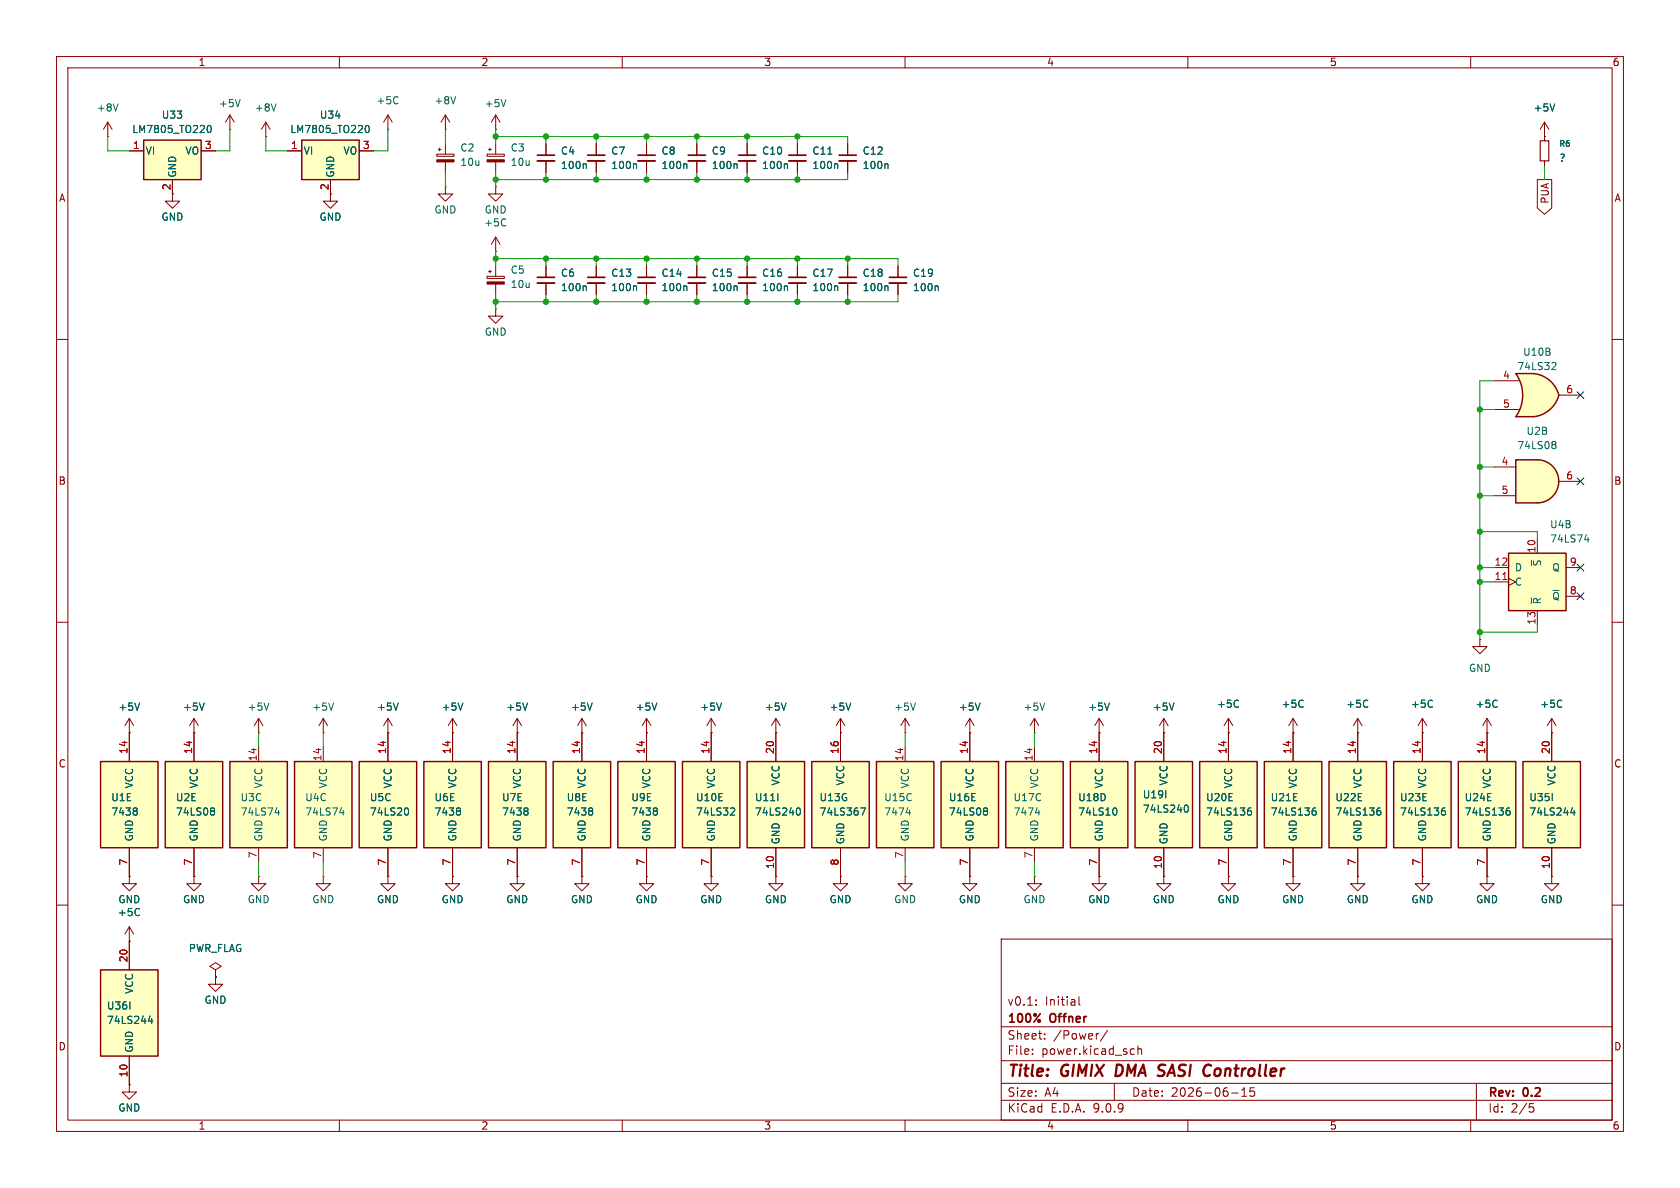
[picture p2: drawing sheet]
<svg xmlns="http://www.w3.org/2000/svg" width="297mm" height="210mm" viewBox="0 0 297 210" stroke-linecap="round" stroke-linejoin="round" font-family="sans-serif">
<g fill="none" stroke="#840000" stroke-width=".18">
<path d="M10 10h277v190h-277zM12 12h273v186h-273zM60 10v2M110 10v2M160 10v2M210 10v2M260 10v2M10 60h2M285 60h2M10 110h2M285 110h2M22.9 129.5h.1"/>
<path d="M22.9 127l-.8 1.3M22.9 127l.7 1.3M22.9 127v2.5M10 160h2M177 166h108v32h-108zM183.2 177.6v.1M183.2 176.8v.1M190.7 176.2v1.3l.3 .2M285 160h2M60 198v2M110 198v2M160 198v2"/>
<path d="M177 194.5h108M177 191.5h108M177 187.5h108M177 181.5h108M182.5 186.3v.1M182.5 185.5v.1M184.7 183.6v.1M184.7 182.8v.1M194.2 182.7l-.2 .1M195.8 182.1l-1.3 2M197 191.5v3M200.1 185.4l.4 .1"/>
<path d="M200.5 186.3l-.4 .1M201.2 185.5l.2-.1 .3 .1 .1 .9M201.2 184.9v1.5M210 198v2M217.7 193.2h1.2M219.5 193.8h.9M219.5 192.7l.5-.4v1.5M221.7 192.3h-.7v.7l.2-.1h.5l.1 .3-.1 .5-.2 .1-.5-.1M260 198v2M261 191.5v6.5M270.4 195.1h.7M270.5 195.7h.4l.3 .3-.2 .5-.5 .1"/>
</g>
<path d="M197.5 188.2l-.3 2h.5M205.1 189.2l.6 .2M205.3 188.2h.4M205.7 190l-.3 .2h-.5" fill="none" stroke="#840000" stroke-width=".4"/>
<path d="M24.7 124.3l-.4 1.2" fill="none" stroke="#006464" stroke-width=".18"/>
<path d="M109.2 134.6h10.2v15.3h-10.2z" fill="#ffffc2"/>
<path d="M109.2 134.6h10.2v15.3h-10.2z" fill="none" stroke="#840000" stroke-width=".25"/>
<path d="M114.3 129.5v5.1M102.9 154.9v1.3h1.2l-1.2 1.3-1.3-1.3h1.3M102.9 154.9h.1M114.3 154.9v1.3h1.3l-1.3 1.3-1.3-1.3h1.3M114.3 154.9h.1M114.3 149.9v5M125.7 154.9v1.3h1.3l-1.3 1.3-1.2-1.3h1.2M125.7 154.9h.1M137.2 154.9v1.3h1.2l-1.2 1.3-1.3-1.3h1.3M137.2 154.9h.1" fill="none" stroke="#840000" stroke-width=".18"/>
<path d="M116 142.8l.2 .3-.2 .3 .2 .2v.2l-.2 .3" fill="none" stroke="#006464" stroke-width=".18"/>
<path d="M132.1 134.6h10.1v15.3h-10.1z" fill="#ffffc2"/>
<path d="M132.1 134.6h10.1v15.3h-10.1z" fill="none" stroke="#840000" stroke-width=".25"/>
<path d="M137.2 129.5v5.1M22.9 154.9v1.3h1.2l-1.2 1.3-1.3-1.3h1.3M22.9 154.9h.1M34.3 154.9v1.3h1.3l-1.3 1.3-1.3-1.3h1.3M34.3 154.9h.1M45.7 154.9v1.3h1.3l-1.3 1.3-1.3-1.3h1.3M45.7 154.9h.1M137.2 149.9v5M22.9 166.4h.1M22.9 163.8l-.8 1.3M22.9 163.8l.7 1.3M22.9 163.8v2.6" fill="none" stroke="#840000" stroke-width=".18"/>
<path d="M141 142.9l.1-.1a.68 .68 0 0 1 .4 .7 .68 .68 0 0 1-.4 .6l-.1-.1M24.4 160.6l.2 .1M24.6 161.7l-.2 .2" fill="none" stroke="#006464" stroke-width=".18"/>
<path d="M120.6 134.6h10.2v15.3h-10.2z" fill="#ffffc2"/>
<path d="M120.6 134.6h10.2v15.3h-10.2z" fill="none" stroke="#840000" stroke-width=".25"/>
<path d="M34.3 129.5h.1M34.3 127l-.8 1.3M34.3 127l.8 1.3M34.3 127v2.5M125.7 129.5v5.1M125.7 149.9v5" fill="none" stroke="#840000" stroke-width=".18"/>
<path d="M36.1 124.3l-.4 1.2M129.3 142.8l.5 .1 .1 .3-.8 .9h.8" fill="none" stroke="#006464" stroke-width=".18"/>
<path d="M17.8 134.6h10.1v15.3h-10.1z" fill="#ffffc2"/>
<path d="M17.8 134.6h10.1v15.3h-10.1z" fill="none" stroke="#840000" stroke-width=".25"/>
<path d="M22.9 129.5v5.1M22.9 149.9v5" fill="none" stroke="#840000" stroke-width=".18"/>
<path d="M24 142.8l.3 .3-.3 .3 .3 .2v.2l-.3 .3" fill="none" stroke="#006464" stroke-width=".18"/>
<path d="M29.2 134.6h10.2v15.3h-10.2z" fill="#ffffc2"/>
<path d="M29.2 134.6h10.2v15.3h-10.2z" fill="none" stroke="#840000" stroke-width=".25"/>
<path d="M34.3 129.5v5.1M34.3 149.9v5M91.4 154.9v1.3h1.3l-1.3 1.3-1.2-1.3h1.2M91.4 154.9h.1" fill="none" stroke="#840000" stroke-width=".18"/>
<path d="M37.4 142.8h.3l.2 .3-.2 .3M37.4 143.4h.3M37.7 143.4l.2 .2v.2l-.1 .2-.4 .1" fill="none" stroke="#006464" stroke-width=".18"/>
<path d="M63.5 134.6h10.2v15.3h-10.2z" fill="#ffffc2"/>
<path d="M63.5 134.6h10.2v15.3h-10.2z" fill="none" stroke="#840000" stroke-width=".25"/>
<path d="M68.6 129.5v5.1M68.6 154.9v1.3h1.2l-1.2 1.3-1.3-1.3h1.3M68.6 154.9h.1M68.6 149.9v5" fill="none" stroke="#840000" stroke-width=".18"/>
<path d="M71.9 142.8a.79 .79 0 0 1 0 1.3" fill="none" stroke="#006464" stroke-width=".18"/>
<path d="M86.4 134.6h10.1v15.3h-10.1z" fill="#ffffc2"/>
<path d="M86.4 134.6h10.1v15.3h-10.1z" fill="none" stroke="#840000" stroke-width=".25"/>
<path d="M91.4 129.5v5.1M80 154.9v1.3h1.3l-1.3 1.3-1.3-1.3h1.3M80 154.9h.1M91.4 149.9v5" fill="none" stroke="#840000" stroke-width=".18"/>
<path d="M93.1 142.8l.3 .3-.3 .3 .3 .2v.2l-.3 .3" fill="none" stroke="#006464" stroke-width=".18"/>
<path d="M74.9 134.6h10.2v15.3h-10.2z" fill="#ffffc2"/>
<path d="M74.9 134.6h10.2v15.3h-10.2z" fill="none" stroke="#840000" stroke-width=".25"/>
<path d="M80 129.5v5.1M80 149.9v5" fill="none" stroke="#840000" stroke-width=".18"/>
<path d="M81.2 142.8l.2 .3-.2 .3 .2 .2v.2l-.2 .3" fill="none" stroke="#006464" stroke-width=".18"/>
<path d="M40.6 134.6h10.2v15.3h-10.2z" fill="#ffffc2"/>
<path d="M40.6 134.6h10.2v15.3h-10.2z" fill="none" stroke="#840000" stroke-width=".25"/>
<path d="M19 24.1h.1M19 21.6l-.7 1.3M19 21.6l.8 1.3M19 21.6v2.5M45.7 132.1v2.5M45.7 149.9v2.5" fill="none" stroke="#840000" stroke-width=".18"/>
<path d="M20.9 18.4l-.5 1.2M48.6 143.7h.8M49.2 143.2v.9" fill="none" stroke="#006464" stroke-width=".18"/>
<path d="M266.7 97.8h10.2v10.2h-10.2z" fill="#ffffc2"/>
<path d="M266.7 97.8h10.2v10.2h-10.2z" fill="none" stroke="#840000" stroke-width=".25"/>
<path d="M271.8 95.3v2.5M264.2 100.3h2.5M264.2 102.9h2.5M266.7 102.2l1.3 .7-1.3 .6M271.8 108v2.5M276.9 100.3h2.5M276.9 105.4h2.5" fill="none" stroke="#840000" stroke-width=".18"/>
<path d="M265.7 102.5h.7" fill="none" stroke="#a90000" stroke-width=".18"/>
<path d="M280.1 95.4h.8M280.7 95v.8M270.7 105.7v1" fill="none" stroke="#006464" stroke-width=".18"/>
<path d="M268 66h3.1M268 73.7h3.1" fill="none" stroke="#ffffc2" stroke-width=".18"/>
<g fill="#ffffc2" stroke="#ffffc2" stroke-width=".18">
<path d="M270.6 68.5l5 1.4a5.2 5.2 0 0 1-4.4 3.8z"/>
<path d="M271.2 66a5.1 5.1 0 0 1 4.4 3.9l-5 1.2z"/>
</g>
<path d="M268 66h3.1v7.7h-3.1a6.7 6.7 0 0 0 0-7.7z" fill="#ffffc2"/>
<path d="M271.1 66h-3.1a6.6 6.6 0 0 1 0 7.7h3.1M271.2 66a5.1 5.1 0 0 1 4.4 3.9M275.6 69.9a5.2 5.2 0 0 1-4.4 3.8" fill="none" stroke="#840000" stroke-width=".25"/>
<g fill="none" stroke="#840000" stroke-width=".18">
<path d="M30.5 34.3v1.3h1.2l-1.2 1.2-1.3-1.2h1.3M40.6 22.9h.1M40.6 20.3l-.7 1.3M40.6 20.3l.8 1.3M40.6 20.3v2.6M47 24.1h.1M47 21.6l-.8 1.3M47 21.6l.8 1.3M47 21.6v2.5M77.2 27.3h3.1v.3h-3.1zM77.5 26.4h.5M77.7 26.2v.5"/>
<path d="M78.7 25.4v1.9M78.7 28.6v1.9M87.6 22.9h.1M87.6 33v1.3h1.3l-1.3 1.3-1.2-1.3h1.2M87.6 33h.1M87.6 20.3l-.7 1.3M87.6 20.3l.8 1.3M87.6 20.3v2.6M273 24.1h.1M273 21.6v3.3M273 28.4v.8M273 21.6l-.7 1.3"/>
<path d="M273 21.6l.8 1.3M87.6 44.5h.1M87.6 41.9v2.6M87.6 41.9l-.7 1.3M87.6 41.9l.8 1.3M264.2 67.3h4.3M264.2 72.4h4.3M275.6 69.9h3.8M45.7 129.5h.1M45.7 127l-.7 1.3M45.7 127l.8 1.3M45.7 127v2.5"/>
</g>
<path d="M42.5 17.6l-.5 1.3M48.8 18.4l-.4 1.2M89.4 17.6l-.4 1.3M274.9 18.4l-.5 1.2M89.2 38.7l.2 .1M89.4 39.8l-.2 .1M274.5 64.1h.5l.1 .3-.8 .9h.8M47.5 124.3l-.4 1.2" fill="none" stroke="#006464" stroke-width=".18"/>
<path d="M272.3 24.9h1.5v3.5h-1.5z" fill="none" stroke="#840000" stroke-width=".2"/>
<path d="M77.2 28.2h3.1v.4h-3.1z" fill="#840000" stroke="#840000" stroke-width=".18"/>
<path d="M25.4 24.8h10.2v7h-10.2z" fill="#ffffc2"/>
<path d="M25.4 24.8h10.2v7h-10.2z" fill="none" stroke="#840000" stroke-width=".25"/>
<g fill="none" stroke="#840000" stroke-width=".18">
<path d="M22.9 26.7h2.5M30.5 31.8v2.5M35.6 26.7h2.5M58.4 34.3v1.3h1.3l-1.3 1.2-1.3-1.2h1.3M78.7 22.9h.1M78.7 33v1.3h1.3l-1.3 1.3-1.2-1.3h1.2M78.7 33h.1M78.7 20.3l-.7 1.3M78.7 20.3l.8 1.3M78.7 20.3v2.6M86.1 27.3h3.1v.3h-3.1zM86.4 26.4h.5"/>
<path d="M86.6 26.2v.5M87.6 25.4v1.9M87.6 28.6v1.9M96.5 25.4v2M96.5 28.4v2.1"/>
</g>
<path d="M80.6 17.1l-.5 1.3M36.8 22.2h.1a.68 .68 0 0 1 .5 .6 .68 .68 0 0 1-.5 .6 .84 .84 0 0 1-.1-1.2zM103.5 28.9l.1 .2v.7" fill="none" stroke="#006464" stroke-width=".18"/>
<path d="M86.1 28.2h3.1v.4h-3.1z" fill="#840000" stroke="#840000" stroke-width=".18"/>
<path d="M95 27.4h3" fill="none" stroke="#840000" stroke-width=".3"/>
<path d="M95 28.4h3" fill="none" stroke="#840000" stroke-width=".33"/>
<path d="M53.3 24.8h10.2v7h-10.2z" fill="#ffffc2"/>
<path d="M53.3 24.8h10.2v7h-10.2z" fill="none" stroke="#840000" stroke-width=".25"/>
<path d="M50.8 26.7h2.5M58.4 31.8v2.5M63.5 26.7h2.5M68.6 22.9h.1M68.6 20.3l-.8 1.3M68.6 20.3l.7 1.3M68.6 20.3v2.6" fill="none" stroke="#840000" stroke-width=".18"/>
<path d="M70.1 17.1l.3 .1M70.4 18.2l-.3 .2M64.7 22.2h.2a.68 .68 0 0 1 .4 .6 .68 .68 0 0 1-.4 .6 .84 .84 0 0 1-.2-1.2z" fill="none" stroke="#006464" stroke-width=".18"/>
<path d="M97.8 134.6h10.1v15.3h-10.1z" fill="#ffffc2"/>
<path d="M97.8 134.6h10.1v15.3h-10.1z" fill="none" stroke="#840000" stroke-width=".25"/>
<path d="M102.9 129.5v5.1M102.9 149.9v5" fill="none" stroke="#840000" stroke-width=".18"/>
<path d="M104.5 142.8l.3 .3-.3 .3 .3 .2v.2l-.3 .3" fill="none" stroke="#006464" stroke-width=".18"/>
<path d="M257.8 134.6h10.2v15.3h-10.2z" fill="#ffffc2"/>
<path d="M257.8 134.6h10.2v15.3h-10.2z" fill="none" stroke="#840000" stroke-width=".25"/>
<path d="M262.9 129.5v5.1M262.9 149.9v5" fill="none" stroke="#840000" stroke-width=".18"/>
<path d="M266.4 143.4l.3-.1 .3 .2-.1 .5h-.5M266.9 142.8l-.5 .1" fill="none" stroke="#006464" stroke-width=".18"/>
<path d="M212.1 134.6h10.1v15.3h-10.1z" fill="#ffffc2"/>
<path d="M212.1 134.6h10.1v15.3h-10.1z" fill="none" stroke="#840000" stroke-width=".25"/>
<path d="M217.2 129.5v5.1M205.7 154.9v1.3h1.3l-1.3 1.3-1.2-1.3h1.2M205.7 154.9h.1M217.2 154.9v1.3h1.2l-1.2 1.3-1.3-1.3h1.3M217.2 154.9h.1M217.2 149.9v5" fill="none" stroke="#840000" stroke-width=".18"/>
<path d="M220.7 143.4l.3-.1 .3 .2-.2 .5h-.4M221.1 142.8l-.4 .1" fill="none" stroke="#006464" stroke-width=".18"/>
<path d="M189.2 134.6h10.2v15.3h-10.2z" fill="#ffffc2"/>
<path d="M189.2 134.6h10.2v15.3h-10.2z" fill="none" stroke="#840000" stroke-width=".25"/>
<path d="M194.3 129.5v5.1M194.3 149.9v5" fill="none" stroke="#840000" stroke-width=".18"/>
<path d="M197.1 142.8a.79 .79 0 0 1 0 1.3" fill="none" stroke="#006464" stroke-width=".18"/>
<path d="M200.7 134.6h10.1v15.3h-10.1z" fill="#ffffc2"/>
<path d="M200.7 134.6h10.1v15.3h-10.1z" fill="none" stroke="#840000" stroke-width=".25"/>
<path d="M205.7 129.5v5.1M228.6 129.5h.1M228.6 127l-.8 1.3M228.6 127l.8 1.3M228.6 127v2.5M240 129.5h.1M240 127l-.7 1.3M240 127l.8 1.3M240 127v2.5M194.3 154.9v1.3h1.3l-1.3 1.3-1.3-1.3h1.3M194.3 154.9h.1M205.7 149.9v5" fill="none" stroke="#840000" stroke-width=".18"/>
<path d="M230.1 123.8l.3 .1M230.4 124.9l-.3 .1M241.6 123.8l.2 .1M241.8 124.9l-.2 .1M209.5 142.4l.2-.1a.68 .68 0 0 1 .4 .6 .68 .68 0 0 1-.4 .7l-.2-.1" fill="none" stroke="#006464" stroke-width=".18"/>
<path d="M246.4 134.6h10.1v15.3h-10.1z" fill="#ffffc2"/>
<path d="M246.4 134.6h10.1v15.3h-10.1z" fill="none" stroke="#840000" stroke-width=".25"/>
<path d="M194.3 129.5h.1M194.3 127l-.8 1.3M194.3 127l.8 1.3M194.3 127v2.5M251.5 129.5h.1M251.5 127v7.6M251.5 127l-.8 1.3M251.5 127l.7 1.3M251.5 149.9v5" fill="none" stroke="#840000" stroke-width=".18"/>
<path d="M196.1 124.3l-.4 1.2M253 123.8l.2 .1M253.2 124.9l-.2 .1M254.9 143.4l.4-.1 .3 .2-.2 .5h-.5M255.4 142.8l-.4 .1" fill="none" stroke="#006464" stroke-width=".18"/>
<path d="M269.2 134.6h10.2v15.3h-10.2z" fill="#ffffc2"/>
<path d="M269.2 134.6h10.2v15.3h-10.2z" fill="none" stroke="#840000" stroke-width=".25"/>
<g fill="none" stroke="#840000" stroke-width=".18">
<path d="M262.9 129.5h.1M262.9 127l-.8 1.3M262.9 127l.8 1.3M262.9 127v2.5M274.3 129.5h.1M274.3 127v7.6M274.3 127l-.7 1.3M274.3 127l.8 1.3M228.6 154.9v1.3h1.3l-1.3 1.3-1.3-1.3h1.3M228.6 154.9h.1M240 154.9v1.3h1.3l-1.3 1.3-1.2-1.3h1.2M240 154.9h.1"/>
<path d="M251.5 154.9v1.3h1.2l-1.2 1.3-1.3-1.3h1.3M251.5 154.9h.1M262.9 154.9v1.3h1.3l-1.3 1.3-1.3-1.3h1.3M262.9 154.9h.1M274.3 154.9v1.3h1.3l-1.3 1.3-1.3-1.3h1.3M274.3 154.9h.1M274.3 149.9v5"/>
</g>
<path d="M264.4 123.8l.3 .1M264.7 124.9l-.3 .1M275.9 123.8l.2 .1M276.1 124.9l-.2 .1M278 142.8l-.3 .9h.8M278.3 143.2v.9" fill="none" stroke="#006464" stroke-width=".18"/>
<path d="M234.9 134.6h10.2v15.3h-10.2z" fill="#ffffc2"/>
<path d="M234.9 134.6h10.2v15.3h-10.2z" fill="none" stroke="#840000" stroke-width=".25"/>
<path d="M240 129.5v5.1M240 149.9v5" fill="none" stroke="#840000" stroke-width=".18"/>
<path d="M243.5 143.4l.4-.1 .2 .2-.1 .5h-.5M244 142.8l-.4 .1" fill="none" stroke="#006464" stroke-width=".18"/>
<path d="M223.5 134.6h10.2v15.3h-10.2z" fill="#ffffc2"/>
<path d="M223.5 134.6h10.2v15.3h-10.2z" fill="none" stroke="#840000" stroke-width=".25"/>
<path d="M228.6 129.5v5.1M228.6 149.9v5" fill="none" stroke="#840000" stroke-width=".18"/>
<path d="M232.1 143.4l.3-.1 .3 .2-.1 .5h-.5M232.6 142.8l-.5 .1" fill="none" stroke="#006464" stroke-width=".18"/>
<path d="M177.8 134.6h10.2v15.3h-10.2z" fill="#ffffc2"/>
<path d="M177.8 134.6h10.2v15.3h-10.2z" fill="none" stroke="#840000" stroke-width=".25"/>
<path d="M182.9 132.1v2.5M57.1 154.9v1.3h1.3l-1.3 1.3-1.2-1.3h1.2M57.1 154.9h.1M182.9 149.9v2.5" fill="none" stroke="#840000" stroke-width=".18"/>
<path d="M183.1 143.7h.7M183.7 143.2v.9" fill="none" stroke="#006464" stroke-width=".18"/>
<path d="M52.1 134.6h10.1v15.3h-10.1z" fill="#ffffc2"/>
<path d="M52.1 134.6h10.1v15.3h-10.1z" fill="none" stroke="#840000" stroke-width=".25"/>
<path d="M57.1 129.5h.1M57.1 127v2.5M57.1 132.1v2.5M57.1 127l-.7 1.3M57.1 127l.8 1.3M57.1 149.9v2.5M38.1 172.7v1.3h1.3l-1.3 1.3-1.3-1.3h1.3M38.1 172.7h.1" fill="none" stroke="#840000" stroke-width=".18"/>
<path d="M59 124.3l-.5 1.2M60.1 143.7h.8M60.7 143.2v.9" fill="none" stroke="#006464" stroke-width=".18"/>
<path d="M17.8 171.5h10.1v15.2h-10.1z" fill="#ffffc2"/>
<path d="M17.8 171.5h10.1v15.2h-10.1z" fill="none" stroke="#840000" stroke-width=".25"/>
<path d="M182.9 129.5h.1M182.9 127l-.8 1.3M182.9 127l.7 1.3M182.9 127v2.5M171.4 154.9v1.3h1.3l-1.3 1.3-1.2-1.3h1.2M171.4 154.9h.1M22.9 166.4v5.1M38.1 171.5l1-.7-1-.6-1 .6 1 .7v1.2M38.1 172.7h.1M22.9 191.8v1.2h1.2l-1.2 1.3-1.3-1.3h1.3M22.9 191.8h.1M22.9 186.7v5.1" fill="none" stroke="#840000" stroke-width=".18"/>
<path d="M184.7 124.3l-.4 1.2M26.5 179.6l-.3 .9h.8M26.8 180.1v.8" fill="none" stroke="#006464" stroke-width=".18"/>
<path d="M166.4 134.6h10.1v15.3h-10.1z" fill="#ffffc2"/>
<path d="M166.4 134.6h10.1v15.3h-10.1z" fill="none" stroke="#840000" stroke-width=".25"/>
<path d="M171.4 129.5v5.1M171.4 149.9v5" fill="none" stroke="#840000" stroke-width=".18"/>
<path d="M174.1 142.8h.2l.3 .3-.3 .3M174.1 143.4h.2M174.3 143.4l.3 .2v.2l-.1 .2-.4 .1" fill="none" stroke="#006464" stroke-width=".18"/>
<path d="M271.8 81.3a3.8 3.8 0 0 1 3.8 3.8 3.8 3.8 0 0 1-3.8 3.8z" fill="#ffffc2" stroke="#ffffc2" stroke-width=".18"/>
<path d="M268 81.3h3.8v7.6h-3.8z" fill="#ffffc2"/>
<path d="M268 81.3h3.8a3.8 3.8 0 0 1 3.8 3.8 3.8 3.8 0 0 1-3.8 3.8h-3.8z" fill="none" stroke="#840000" stroke-width=".25"/>
<path d="M264.2 82.6h3.8M264.2 87.6h3.8M275.6 85.1h3.8M171.4 129.5h.1M171.4 127l-.7 1.3M171.4 127l.8 1.3M171.4 127v2.5M182.9 154.9v1.3h1.2l-1.2 1.3-1.3-1.3h1.3M182.9 154.9h.1" fill="none" stroke="#840000" stroke-width=".18"/>
<path d="M274.6 78h.2l.3 .3-.3 .3M274.6 78.6h.2M274.8 78.6l.3 .2v.3l-.2 .2h-.3M173.3 124.3l-.5 1.2" fill="none" stroke="#006464" stroke-width=".18"/>
<path d="M143.5 134.6h10.2v15.3h-10.2z" fill="#ffffc2"/>
<path d="M143.5 134.6h10.2v15.3h-10.2z" fill="none" stroke="#840000" stroke-width=".25"/>
<path d="M148.6 129.5v5.1M160 129.5h.1M160 127l-.7 1.3M160 127l.8 1.3M160 127v2.5M148.6 149.9v5" fill="none" stroke="#840000" stroke-width=".18"/>
<path d="M161.8 124.3l-.4 1.2M152.1 142.8h.9l-.5 1.3" fill="none" stroke="#006464" stroke-width=".18"/>
<path d="M154.9 134.6h10.2v15.3h-10.2z" fill="#ffffc2"/>
<path d="M154.9 134.6h10.2v15.3h-10.2z" fill="none" stroke="#840000" stroke-width=".25"/>
<g fill="none" stroke="#840000" stroke-width=".18">
<path d="M22.9 26.7h2.5M30.5 31.8v2.5M35.6 26.7h2.5M50.8 26.7h2.5M58.4 31.8v2.5M63.5 26.7h2.5M96.5 25.4v2M96.5 28.4v2.1M105.4 25.4v2M105.4 28.4v2.1M114.3 25.4v2M114.3 28.4v2.1"/>
<path d="M123.2 25.4v2M123.2 28.4v2.1M132.1 25.4v2M132.1 28.4v2.1M141 25.4v2M141 28.4v2.1M149.9 25.4v2M149.9 28.4v2.1M271.8 31.8h2.5v5l-1.3 1.1-1.2-1.1zM273 24.1h.1M273 24.1v.8M273 28.4v.8"/>
<path d="M86.1 48.8h3.1v.4h-3.1zM86.4 48h.5M86.6 47.8v.5M87.6 54.6v1.3h1.3l-1.3 1.3-1.2-1.3h1.2M87.6 54.6h.1M87.6 47v1.8M87.6 50.2v1.9M96.5 47v2M96.5 50v2.1M105.4 47v2M105.4 50v2.1M114.3 47v2"/>
<path d="M114.3 50v2.1M123.2 47v2M123.2 50v2.1M132.1 47v2M132.1 50v2.1M141 47v2M141 50v2.1M149.9 47v2M149.9 50v2.1M158.7 47v2M158.7 50v2.1M261.6 113v1.3h1.3l-1.3 1.3-1.3-1.3h1.3"/>
<path d="M261.6 113h.1M22.9 129.5h.1M22.9 129.5v5.1M34.3 129.5h.1M34.3 129.5v5.1M68.6 129.5h.1M68.6 127l-.8 1.3M68.6 127l.7 1.3M68.6 127v7.6M80 129.5h.1M80 127l-.8 1.3M80 127l.8 1.3"/>
<path d="M80 127v7.6M91.4 129.5h.1M91.4 127l-.7 1.3M91.4 127l.8 1.3M91.4 127v7.6M102.9 129.5h.1M102.9 127l-.8 1.3M102.9 127l.7 1.3M102.9 127v7.6M114.3 129.5h.1M114.3 127v7.6M114.3 127l-.8 1.3"/>
<path d="M114.3 127l.8 1.3M125.7 129.5h.1M125.7 127l-.7 1.3M125.7 127l.8 1.3M125.7 127v7.6M137.2 129.5h.1M137.2 127l-.8 1.3M137.2 127l.7 1.3M137.2 127v7.6M148.6 129.5h.1M148.6 127l-.8 1.3M148.6 127l.8 1.3"/>
<path d="M148.6 127v7.6M160 132.1v2.5M171.4 129.5h.1M171.4 129.5v5.1M194.3 129.5h.1M194.3 129.5v5.1M205.7 129.5h.1M205.7 127l-.7 1.3M205.7 127l.8 1.3M205.7 127v7.6M217.2 129.5h.1M217.2 127l-.8 1.3"/>
<path d="M217.2 127l.7 1.3M217.2 127v7.6M228.6 129.5h.1M228.6 129.5v5.1M240 129.5h.1M240 129.5v5.1M251.5 129.5h.1M251.5 129.5v5.1M262.9 129.5h.1M262.9 129.5v5.1M274.3 129.5h.1M274.3 129.5v5.1"/>
<path d="M22.9 154.9h.1M22.9 149.9v5M34.3 154.9h.1M34.3 149.9v5M68.6 154.9h.1M68.6 149.9v5M80 154.9h.1M80 149.9v5M91.4 154.9h.1M91.4 149.9v5M102.9 154.9h.1M102.9 149.9v5"/>
<path d="M114.3 154.9h.1M114.3 149.9v5M125.7 154.9h.1M125.7 149.9v5M137.2 154.9h.1M137.2 149.9v5M148.6 154.9v1.3h1.3l-1.3 1.3-1.3-1.3h1.3M148.6 154.9h.1M148.6 149.9v5M160 154.9v1.3h1.3l-1.3 1.3-1.3-1.3h1.3M160 154.9h.1M160 149.9v2.5"/>
<path d="M171.4 154.9h.1M171.4 149.9v5M194.3 154.9h.1M194.3 149.9v5M205.7 154.9h.1M205.7 149.9v5M217.2 154.9h.1M217.2 149.9v5M228.6 154.9h.1M228.6 149.9v5M240 154.9h.1M240 149.9v5"/>
<path d="M251.5 154.9h.1M251.5 149.9v5M262.9 154.9h.1M262.9 149.9v5M274.3 154.9h.1M274.3 149.9v5M22.9 166.4h.1M22.9 166.4v5.1M38.1 172.7h.1M22.9 191.8h.1M22.9 186.7v5.1"/>
</g>
<g fill="none" stroke="#006464" stroke-width=".18">
<path d="M274.9 18.4l-.5 1.2M36.8 22.2h.1a.68 .68 0 0 1 .5 .6 .68 .68 0 0 1-.5 .6 .84 .84 0 0 1-.1-1.2zM64.7 22.2h.2a.68 .68 0 0 1 .4 .6 .68 .68 0 0 1-.4 .6 .84 .84 0 0 1-.2-1.2zM103.5 28.9l.1 .2v.7M112.4 28.9l.1 .2v.7M121.2 28.9l.2 .2v.7M130.1 28.9l.2 .2v.7M139 28.9l.2 .2v.7M146.3 27.3h.8M147.9 28.9l.2 .2v.7M156.8 28.9l.2 .2v.7M103.5 50.5l.1 .2v.7"/>
<path d="M112.4 50.5l.1 .2v.7M121.2 50.5l.2 .2v.7M130.1 50.5l.2 .2v.7M139 50.5l.2 .2v.7M147.9 50.5l.2 .2v.7M156.8 50.5l.2 .2v.7M165.7 50.5l.2 .2v.7M24.7 124.3l-.4 1.2M36.1 124.3l-.4 1.2M70.4 124.3l-.4 1.2M81.8 124.3l-.4 1.2M93.3 124.3l-.5 1.2"/>
<path d="M104.7 124.3l-.4 1.2M116.1 124.3l-.4 1.2M127.5 124.3l-.4 1.2M139 124.3l-.4 1.2M150.4 124.3l-.4 1.2M173.3 124.3l-.5 1.2M196.1 124.3l-.4 1.2M207.6 124.3l-.5 1.2M218.7 123.8l.3 .1M219 124.9l-.3 .1M230.1 123.8l.3 .1M230.4 124.9l-.3 .1"/>
<path d="M241.6 123.8l.2 .1M241.8 124.9l-.2 .1M253 123.8l.2 .1M253.2 124.9l-.2 .1M264.4 123.8l.3 .1M264.7 124.9l-.3 .1M275.9 123.8l.2 .1M276.1 124.9l-.2 .1M24 142.8l.3 .3-.3 .3 .3 .2v.2l-.3 .3M37.4 142.8h.3l.2 .3-.2 .3M37.4 143.4h.3M37.7 143.4l.2 .2v.2l-.1 .2-.4 .1"/>
<path d="M71.9 142.8a.79 .79 0 0 1 0 1.3M81.2 142.8l.2 .3-.2 .3 .2 .2v.2l-.2 .3M93.1 142.8l.3 .3-.3 .3 .3 .2v.2l-.3 .3M104.5 142.8l.3 .3-.3 .3 .3 .2v.2l-.3 .3M116 142.8l.2 .3-.2 .3 .2 .2v.2l-.2 .3M129.3 142.8l.5 .1 .1 .3-.8 .9h.8M141 142.9l.1-.1a.68 .68 0 0 1 .4 .7 .68 .68 0 0 1-.4 .6l-.1-.1M152.1 142.8h.9l-.5 1.3M160.2 143.7h.8M160.8 143.2v.9M174.1 142.8h.2l.3 .3-.3 .3M174.1 143.4h.2"/>
<path d="M174.3 143.4l.3 .2v.2l-.1 .2-.4 .1M197.1 142.8a.79 .79 0 0 1 0 1.3M209.5 142.4l.2-.1a.68 .68 0 0 1 .4 .6 .68 .68 0 0 1-.4 .7l-.2-.1M220.7 143.4l.3-.1 .3 .2-.2 .5h-.4M221.1 142.8l-.4 .1M232.1 143.4l.3-.1 .3 .2-.1 .5h-.5M232.6 142.8l-.5 .1M243.5 143.4l.4-.1 .2 .2-.1 .5h-.5M244 142.8l-.4 .1M254.9 143.4l.4-.1 .3 .2-.2 .5h-.5M255.4 142.8l-.4 .1M266.4 143.4l.3-.1 .3 .2-.1 .5h-.5"/>
<path d="M266.9 142.8l-.5 .1M278 142.8l-.3 .9h.8M278.3 143.2v.9M24.4 160.6l.2 .1M24.6 161.7l-.2 .2M26.5 179.6l-.3 .9h.8M26.8 180.1v.8"/>
</g>
<g fill="none" stroke="#840000" stroke-width=".3">
<path d="M103.9 27.4h3M112.8 27.4h3M121.7 27.4h3M130.6 27.4h3M139.4 27.4h3.1M148.3 27.4h3.1M95 49h3M103.9 49h3M112.8 49h3M121.7 49h3M130.6 49h3M139.4 49h3.1"/>
<path d="M148.3 49h3.1M157.2 49h3.1"/>
</g>
<g fill="none" stroke="#840000" stroke-width=".33">
<path d="M103.9 28.4h3M112.8 28.4h3M121.7 28.4h3M130.6 28.4h3M139.4 28.4h3.1M148.3 28.4h3.1M95 50h3M103.9 50h3M112.8 50h3M121.7 50h3M130.6 50h3M139.4 50h3.1"/>
<path d="M148.3 50h3.1M157.2 50h3.1"/>
</g>
<path d="M86.1 49.8h3.1v.4h-3.1z" fill="#840000" stroke="#840000" stroke-width=".18"/>
<g fill="none" stroke="#009600" stroke-width=".18">
<path d="M19 24.1v2.6h3.9M40.6 22.9v3.8h-2.5M47 24.1v2.6h3.8M68.6 22.9v3.8h-2.6M78.7 22.9v2.5M78.7 30.5v2.5M87.6 22.9v2.5M87.6 30.5v2.5M87.6 24.1h62.3v1.3M96.5 24.1v1.3M96.5 30.5v1.3M105.4 24.1v1.3"/>
<path d="M105.4 30.5v1.3M114.3 24.1v1.3M114.3 30.5v1.3M123.2 24.1v1.3M123.2 30.5v1.3M132.1 24.1v1.3M132.1 30.5v1.3M141 24.1v1.3M141 30.5v1.3M149.9 30.5v1.3h-62.3M273 29.2v2.6M87.6 44.5v2.5"/>
<path d="M87.6 52.1v2.5M87.6 45.7h71.1v1.3M96.5 45.7v1.3M96.5 52.1v1.2M105.4 45.7v1.3M105.4 52.1v1.2M114.3 45.7v1.3M114.3 52.1v1.2M123.2 45.7v1.3M123.2 52.1v1.2M132.1 45.7v1.3M132.1 52.1v1.2"/>
<path d="M141 45.7v1.3M141 52.1v1.2M149.9 45.7v1.3M149.9 52.1v1.2M158.7 52.1v1.2h-71.1M261.6 72.4h2.6M264.2 67.3h-2.6v45.7M261.6 94h10.2v1.3M261.6 82.6h2.6M261.6 87.6h2.6M261.6 100.3h2.6M261.6 102.9h2.6"/>
<path d="M271.8 110.5v1.3h-10.2M45.7 129.5v2.6M57.1 129.5v2.6M160 129.5v2.6M182.9 129.5v2.6M45.7 152.4v2.5M57.1 152.4v2.5M160 152.4v2.5M182.9 152.4v2.5"/>
</g>
<path d="M278.8 69.2l1.2 1.3M280 69.2l-1.2 1.3M278.8 99.7l1.2 1.2M278.8 84.5l1.2 1.2M280 99.7l-1.2 1.2M280 84.5l-1.2 1.2M278.8 104.8l1.2 1.2M280 104.8l-1.2 1.2" fill="none" stroke="#000084" stroke-width=".18"/>
<g fill="#009600" stroke="#009600" stroke-width=".18">
<circle cx="261.6" cy="82.6" r=".46"/>
<circle cx="149.9" cy="45.7" r=".46"/>
<circle cx="149.9" cy="53.3" r=".46"/>
<circle cx="261.6" cy="72.4" r=".46"/>
<circle cx="132.1" cy="53.3" r=".46"/>
<circle cx="123.2" cy="53.3" r=".46"/>
<circle cx="141" cy="53.3" r=".46"/>
<circle cx="123.2" cy="45.7" r=".46"/>
<circle cx="132.1" cy="45.7" r=".46"/>
<circle cx="141" cy="45.7" r=".46"/>
<circle cx="114.3" cy="45.7" r=".46"/>
<circle cx="105.4" cy="45.7" r=".46"/>
<circle cx="87.6" cy="45.7" r=".46"/>
<circle cx="114.3" cy="53.3" r=".46"/>
<circle cx="105.4" cy="53.3" r=".46"/>
<circle cx="96.5" cy="53.3" r=".46"/>
<circle cx="96.5" cy="45.7" r=".46"/>
<circle cx="87.6" cy="53.3" r=".46"/>
<circle cx="141" cy="31.8" r=".46"/>
<circle cx="114.3" cy="24.1" r=".46"/>
<circle cx="114.3" cy="31.8" r=".46"/>
<circle cx="141" cy="24.1" r=".46"/>
<circle cx="105.4" cy="24.1" r=".46"/>
<circle cx="105.4" cy="31.8" r=".46"/>
<circle cx="123.2" cy="31.8" r=".46"/>
<circle cx="123.2" cy="24.1" r=".46"/>
<circle cx="132.1" cy="24.1" r=".46"/>
<circle cx="132.1" cy="31.8" r=".46"/>
<circle cx="261.6" cy="111.8" r=".46"/>
<circle cx="261.6" cy="102.9" r=".46"/>
<circle cx="261.6" cy="100.3" r=".46"/>
<circle cx="261.6" cy="87.6" r=".46"/>
<circle cx="261.6" cy="94" r=".46"/>
<circle cx="87.6" cy="24.1" r=".46"/>
<circle cx="96.5" cy="31.8" r=".46"/>
<circle cx="87.6" cy="31.8" r=".46"/>
<circle cx="96.5" cy="24.1" r=".46"/>
</g>
<g font-size="2.8" fill="#840000">
<text x="178" y="190.9">Title:</text>
<text x="187.7" y="190.9">GIMIX</text>
<text x="198.1" y="190.9">DMA</text>
<text x="206.4" y="190.9">SASI</text>
<text x="215.2" y="190.9">Controller</text>
</g>
<g font-size="2.1" fill="#840000">
<text x="178" y="178">v0.1:</text>
<text x="184.7" y="178">Initial</text>
<text x="178" y="184">Sheet:</text>
<text x="178" y="181.2">100%</text>
<text x="185.7" y="181.2">Offner</text>
<text x="186.2" y="184">/Power/</text>
<text x="178" y="186.7">File:</text>
<text x="184.1" y="186.7">power.kicad_sch</text>
<text x="178" y="196.9">KiCad</text>
<text x="178" y="194.1">Size:</text>
<text x="184.7" y="194.1">A4</text>
<text x="185.7" y="196.9">E.D.A.</text>
<text x="193.3" y="196.9">9.0.9</text>
<text x="200" y="194.1">Date:</text>
<text x="207" y="194.1">2026-06-15</text>
<text x="263" y="194.3">Rev:</text>
<text x="263" y="196.9">Id:</text>
<text x="267.1" y="196.9">2/5</text>
<text x="269.4" y="194.3">0.2</text>
</g>
<g font-size="1.8" fill="#840000">
<text x="35" y="11.9">1</text>
<text x="85" y="11.9">2</text>
<text x="135" y="11.9">3</text>
<text x="185" y="11.9">4</text>
<text x="235" y="11.9">5</text>
<text x="285" y="11.9">6</text>
<text x="10.3" y="35.9">A</text>
<text x="285.3" y="35.9">A</text>
<text x="274" y="36.1" transform="rotate(-90 274 36.1)">PUA</text>
<text x="10.3" y="85.9">B</text>
<text x="285.3" y="85.9">B</text>
<text x="10.3" y="135.9">C</text>
<text x="285.3" y="135.9">C</text>
<text x="10.3" y="185.9">D</text>
<text x="285.3" y="185.9">D</text>
<text x="35" y="199.9">1</text>
<text x="85" y="199.9">2</text>
<text x="135" y="199.9">3</text>
<text x="185" y="199.9">4</text>
<text x="235" y="199.9">5</text>
<text x="285" y="199.9">6</text>
</g>
<g font-size="1.8" fill="#006464">
<text x="17" y="19.9">+8V</text>
<text x="23.3" y="23.7">LM7805_TO220</text>
<text x="28.5" y="21.2">U33</text>
<text x="38.6" y="19.2">+5V</text>
<text x="45" y="19.9">+8V</text>
<text x="51.2" y="23.7">LM7805_TO220</text>
<text x="56.4" y="21.2">U34</text>
<text x="66.5" y="18.6">+5C</text>
<text x="76.7" y="18.6">+8V</text>
<text x="85.6" y="19.2">+5V</text>
<text x="271" y="19.9">+5V</text>
<text x="25.7" y="27.5">VI</text>
<text x="32.7" y="27.5">VO</text>
<text x="53.6" y="27.5">VI</text>
<text x="60.6" y="27.5">VO</text>
<text x="81.3" y="27">C2</text>
<text x="81.3" y="29.5">10u</text>
<text x="90.2" y="27">C3</text>
<text x="90.2" y="29.5">10u</text>
<text x="99.1" y="27.5">C4</text>
<text x="108" y="27.5">C7</text>
<text x="116.8" y="27.5">C8</text>
<text x="125.7" y="27.5">C9</text>
<text x="134.6" y="27.5">C10</text>
<text x="143.5" y="27.5">C11</text>
<text x="152.4" y="27.5">C12</text>
<text x="275.6" y="28.8">?</text>
<text x="31.3" y="31.5" transform="rotate(-90 31.3 31.5)">GND</text>
<text x="59.3" y="31.5" transform="rotate(-90 59.3 31.5)">GND</text>
<text x="99.1" y="30.1">100n</text>
<text x="108" y="30.1">100n</text>
<text x="116.8" y="30.1">100n</text>
<text x="125.7" y="30.1">100n</text>
<text x="134.6" y="30.1">100n</text>
<text x="143.5" y="30.1">100n</text>
<text x="152.4" y="30.1">100n</text>
<text x="28.4" y="39.2">GND</text>
<text x="56.4" y="39.2">GND</text>
<text x="76.7" y="37.9">GND</text>
<text x="85.5" y="40.2">+5C</text>
<text x="85.6" y="37.9">GND</text>
<text x="90.2" y="48.6">C5</text>
<text x="90.2" y="51.1">10u</text>
<text x="99.1" y="49.1">C6</text>
<text x="99.1" y="51.7">100n</text>
<text x="108" y="51.7">100n</text>
<text x="108" y="49.1">C13</text>
<text x="116.8" y="51.7">100n</text>
<text x="116.8" y="49.1">C14</text>
<text x="125.7" y="51.7">100n</text>
<text x="125.7" y="49.1">C15</text>
<text x="134.6" y="51.7">100n</text>
<text x="134.6" y="49.1">C16</text>
<text x="143.5" y="51.7">100n</text>
<text x="143.5" y="49.1">C17</text>
<text x="152.4" y="51.7">100n</text>
<text x="152.4" y="49.1">C18</text>
<text x="161.3" y="51.7">100n</text>
<text x="161.3" y="49.1">C19</text>
<text x="85.6" y="59.5">GND</text>
<text x="268.1" y="65.6">74LS32</text>
<text x="269.2" y="63.1">U10B</text>
<text x="269.8" y="77.1">U2B</text>
<text x="268.1" y="79.6">74LS08</text>
<text x="273.9" y="93.6">U4B</text>
<text x="267.7" y="101.2">D</text>
<text x="272.6" y="100.2" transform="rotate(-90 272.6 100.2)">~{S}</text>
<text x="273.9" y="96.1">74LS74</text>
<text x="274.3" y="101.2">Q</text>
<text x="267.7" y="103.7">C</text>
<text x="272.6" y="106.9" transform="rotate(-90 272.6 106.9)">~{R}</text>
<text x="274.3" y="106.3">~{Q}</text>
<text x="259.6" y="119">GND</text>
<text x="20.8" y="125.8">+5V</text>
<text x="32.3" y="125.8">+5V</text>
<text x="43.7" y="125.8">+5V</text>
<text x="55.1" y="125.8">+5V</text>
<text x="66.5" y="125.8">+5V</text>
<text x="78" y="125.8">+5V</text>
<text x="89.4" y="125.8">+5V</text>
<text x="100.8" y="125.8">+5V</text>
<text x="112.3" y="125.8">+5V</text>
<text x="123.7" y="125.8">+5V</text>
<text x="135.1" y="125.8">+5V</text>
<text x="146.6" y="125.8">+5V</text>
<text x="158" y="125.8">+5V</text>
<text x="169.4" y="125.8">+5V</text>
<text x="180.8" y="125.8">+5V</text>
<text x="192.3" y="125.8">+5V</text>
<text x="203.7" y="125.8">+5V</text>
<text x="215" y="125.3">+5C</text>
<text x="226.5" y="125.3">+5C</text>
<text x="237.9" y="125.3">+5C</text>
<text x="249.3" y="125.3">+5C</text>
<text x="260.8" y="125.3">+5C</text>
<text x="272.2" y="125.3">+5C</text>
<text x="19.6" y="141.8">U1E</text>
<text x="23.7" y="139.5" transform="rotate(-90 23.7 139.5)">VCC</text>
<text x="31" y="141.8">U2E</text>
<text x="35.2" y="139.5" transform="rotate(-90 35.2 139.5)">VCC</text>
<text x="42.4" y="141.8">U3C</text>
<text x="46.6" y="139.5" transform="rotate(-90 46.6 139.5)">VCC</text>
<text x="53.9" y="141.8">U4C</text>
<text x="58" y="139.5" transform="rotate(-90 58 139.5)">VCC</text>
<text x="65.3" y="141.8">U5C</text>
<text x="69.4" y="139.5" transform="rotate(-90 69.4 139.5)">VCC</text>
<text x="76.7" y="141.8">U6E</text>
<text x="80.9" y="139.5" transform="rotate(-90 80.9 139.5)">VCC</text>
<text x="88.7" y="141.8">U7E</text>
<text x="92.3" y="139.5" transform="rotate(-90 92.3 139.5)">VCC</text>
<text x="100.1" y="141.8">U8E</text>
<text x="103.7" y="139.5" transform="rotate(-90 103.7 139.5)">VCC</text>
<text x="111.5" y="141.8">U9E</text>
<text x="115.2" y="139.5" transform="rotate(-90 115.2 139.5)">VCC</text>
<text x="122.9" y="141.8">U10E</text>
<text x="126.6" y="139.5" transform="rotate(-90 126.6 139.5)">VCC</text>
<text x="133.4" y="141.8">U11I</text>
<text x="138" y="139" transform="rotate(-90 138 139)">VCC</text>
<text x="144.8" y="141.8">U13G</text>
<text x="149.5" y="139" transform="rotate(-90 149.5 139)">VCC</text>
<text x="156.2" y="141.8">U15C</text>
<text x="160.9" y="139.5" transform="rotate(-90 160.9 139.5)">VCC</text>
<text x="167.6" y="141.8">U16E</text>
<text x="172.3" y="139.5" transform="rotate(-90 172.3 139.5)">VCC</text>
<text x="179.1" y="141.8">U17C</text>
<text x="183.7" y="139.5" transform="rotate(-90 183.7 139.5)">VCC</text>
<text x="190.5" y="141.8">U18D</text>
<text x="195.2" y="139.5" transform="rotate(-90 195.2 139.5)">VCC</text>
<text x="201.9" y="141.3">U19I</text>
<text x="201.9" y="143.9">74LS240</text>
<text x="206.6" y="139" transform="rotate(-90 206.6 139)">VCC</text>
<text x="213.1" y="141.8">U20E</text>
<text x="218" y="139.5" transform="rotate(-90 218 139.5)">VCC</text>
<text x="224.5" y="141.8">U21E</text>
<text x="229.5" y="139.5" transform="rotate(-90 229.5 139.5)">VCC</text>
<text x="236" y="141.8">U22E</text>
<text x="240.9" y="139.5" transform="rotate(-90 240.9 139.5)">VCC</text>
<text x="247.4" y="141.8">U23E</text>
<text x="252.3" y="139.5" transform="rotate(-90 252.3 139.5)">VCC</text>
<text x="258.8" y="141.8">U24E</text>
<text x="263.8" y="139.5" transform="rotate(-90 263.8 139.5)">VCC</text>
<text x="270.3" y="141.8">U35I</text>
<text x="275.2" y="139" transform="rotate(-90 275.2 139)">VCC</text>
<text x="19.6" y="144.4">7438</text>
<text x="23.7" y="148.8" transform="rotate(-90 23.7 148.8)">GND</text>
<text x="31" y="144.4">74LS08</text>
<text x="35.2" y="148.8" transform="rotate(-90 35.2 148.8)">GND</text>
<text x="42.4" y="144.4">74LS74</text>
<text x="46.6" y="148.8" transform="rotate(-90 46.6 148.8)">GND</text>
<text x="53.9" y="144.4">74LS74</text>
<text x="58" y="148.8" transform="rotate(-90 58 148.8)">GND</text>
<text x="65.3" y="144.4">74LS20</text>
<text x="69.4" y="148.8" transform="rotate(-90 69.4 148.8)">GND</text>
<text x="76.7" y="144.4">7438</text>
<text x="80.9" y="148.8" transform="rotate(-90 80.9 148.8)">GND</text>
<text x="88.7" y="144.4">7438</text>
<text x="92.3" y="148.8" transform="rotate(-90 92.3 148.8)">GND</text>
<text x="100.1" y="144.4">7438</text>
<text x="103.7" y="148.8" transform="rotate(-90 103.7 148.8)">GND</text>
<text x="111.5" y="144.4">7438</text>
<text x="115.2" y="148.8" transform="rotate(-90 115.2 148.8)">GND</text>
<text x="122.9" y="144.4">74LS32</text>
<text x="126.6" y="148.8" transform="rotate(-90 126.6 148.8)">GND</text>
<text x="133.4" y="144.4">74LS240</text>
<text x="138" y="149.4" transform="rotate(-90 138 149.4)">GND</text>
<text x="144.8" y="144.4">74LS367</text>
<text x="149.5" y="149.4" transform="rotate(-90 149.5 149.4)">GND</text>
<text x="156.2" y="144.4">7474</text>
<text x="160.9" y="148.8" transform="rotate(-90 160.9 148.8)">GND</text>
<text x="167.6" y="144.4">74LS08</text>
<text x="172.3" y="148.8" transform="rotate(-90 172.3 148.8)">GND</text>
<text x="179.1" y="144.4">7474</text>
<text x="183.7" y="148.8" transform="rotate(-90 183.7 148.8)">GND</text>
<text x="190.5" y="144.4">74LS10</text>
<text x="195.2" y="148.8" transform="rotate(-90 195.2 148.8)">GND</text>
<text x="206.6" y="149.4" transform="rotate(-90 206.6 149.4)">GND</text>
<text x="213.1" y="144.4">74LS136</text>
<text x="218" y="148.8" transform="rotate(-90 218 148.8)">GND</text>
<text x="224.5" y="144.4">74LS136</text>
<text x="229.5" y="148.8" transform="rotate(-90 229.5 148.8)">GND</text>
<text x="236" y="144.4">74LS136</text>
<text x="240.9" y="148.8" transform="rotate(-90 240.9 148.8)">GND</text>
<text x="247.4" y="144.4">74LS136</text>
<text x="252.3" y="148.8" transform="rotate(-90 252.3 148.8)">GND</text>
<text x="258.8" y="144.4">74LS136</text>
<text x="263.8" y="148.8" transform="rotate(-90 263.8 148.8)">GND</text>
<text x="270.3" y="144.4">74LS244</text>
<text x="275.2" y="149.4" transform="rotate(-90 275.2 149.4)">GND</text>
<text x="20.8" y="159.9">GND</text>
<text x="32.3" y="159.9">GND</text>
<text x="43.7" y="159.9">GND</text>
<text x="55.1" y="159.9">GND</text>
<text x="66.5" y="159.9">GND</text>
<text x="78" y="159.9">GND</text>
<text x="89.4" y="159.9">GND</text>
<text x="100.8" y="159.9">GND</text>
<text x="112.3" y="159.9">GND</text>
<text x="123.7" y="159.9">GND</text>
<text x="135.1" y="159.9">GND</text>
<text x="146.6" y="159.9">GND</text>
<text x="158" y="159.9">GND</text>
<text x="169.4" y="159.9">GND</text>
<text x="180.8" y="159.9">GND</text>
<text x="192.3" y="159.9">GND</text>
<text x="203.7" y="159.9">GND</text>
<text x="215.1" y="159.9">GND</text>
<text x="226.6" y="159.9">GND</text>
<text x="238" y="159.9">GND</text>
<text x="249.4" y="159.9">GND</text>
<text x="260.9" y="159.9">GND</text>
<text x="272.3" y="159.9">GND</text>
<text x="20.7" y="162.2">+5C</text>
<text x="33.3" y="168.5">PWR_FLAG</text>
<text x="18.8" y="178.7">U36I</text>
<text x="23.7" y="175.8" transform="rotate(-90 23.7 175.8)">VCC</text>
<text x="36.1" y="177.6">GND</text>
<text x="18.8" y="181.2">74LS244</text>
<text x="23.7" y="186.2" transform="rotate(-90 23.7 186.2)">GND</text>
<text x="20.8" y="196.7">GND</text>
</g>
<g font-size="1.8" fill="#a90000">
<text x="23.4" y="26.4">1</text>
<text x="36.1" y="26.4">3</text>
<text x="51.4" y="26.4">1</text>
<text x="64.1" y="26.4">3</text>
<text x="30.2" y="33.7" transform="rotate(-90 30.2 33.7)">2</text>
<text x="58.2" y="33.7" transform="rotate(-90 58.2 33.7)">2</text>
<text x="265.6" y="67.1">4</text>
<text x="276.8" y="69.6">6</text>
<text x="265.6" y="72.1">5</text>
<text x="265.4" y="82.3">4</text>
<text x="265.4" y="87.4">5</text>
<text x="276.8" y="84.8">6</text>
<text x="264.1" y="100.1">12</text>
<text x="271.5" y="97.8" transform="rotate(-90 271.5 97.8)">10</text>
<text x="277.4" y="100.1">9</text>
<text x="264.1" y="102.6">11</text>
<text x="277.4" y="105.2">8</text>
<text x="271.5" y="110.5" transform="rotate(-90 271.5 110.5)">13</text>
<text x="22.6" y="133.4" transform="rotate(-90 22.6 133.4)">14</text>
<text x="34" y="133.4" transform="rotate(-90 34 133.4)">14</text>
<text x="45.5" y="134.7" transform="rotate(-90 45.5 134.7)">14</text>
<text x="56.9" y="134.7" transform="rotate(-90 56.9 134.7)">14</text>
<text x="68.3" y="133.4" transform="rotate(-90 68.3 133.4)">14</text>
<text x="79.8" y="133.4" transform="rotate(-90 79.8 133.4)">14</text>
<text x="91.2" y="133.4" transform="rotate(-90 91.2 133.4)">14</text>
<text x="102.6" y="133.4" transform="rotate(-90 102.6 133.4)">14</text>
<text x="114" y="133.4" transform="rotate(-90 114 133.4)">14</text>
<text x="125.5" y="133.4" transform="rotate(-90 125.5 133.4)">14</text>
<text x="136.9" y="133.4" transform="rotate(-90 136.9 133.4)">20</text>
<text x="148.3" y="133.4" transform="rotate(-90 148.3 133.4)">16</text>
<text x="159.8" y="134.7" transform="rotate(-90 159.8 134.7)">14</text>
<text x="171.2" y="133.4" transform="rotate(-90 171.2 133.4)">14</text>
<text x="182.6" y="134.7" transform="rotate(-90 182.6 134.7)">14</text>
<text x="194.1" y="133.4" transform="rotate(-90 194.1 133.4)">14</text>
<text x="205.5" y="133.4" transform="rotate(-90 205.5 133.4)">20</text>
<text x="216.9" y="133.4" transform="rotate(-90 216.9 133.4)">14</text>
<text x="228.3" y="133.4" transform="rotate(-90 228.3 133.4)">14</text>
<text x="239.8" y="133.4" transform="rotate(-90 239.8 133.4)">14</text>
<text x="251.2" y="133.4" transform="rotate(-90 251.2 133.4)">14</text>
<text x="262.6" y="133.4" transform="rotate(-90 262.6 133.4)">14</text>
<text x="274.1" y="133.4" transform="rotate(-90 274.1 133.4)">20</text>
<text x="22.6" y="153.1" transform="rotate(-90 22.6 153.1)">7</text>
<text x="34" y="153.1" transform="rotate(-90 34 153.1)">7</text>
<text x="45.5" y="151.8" transform="rotate(-90 45.5 151.8)">7</text>
<text x="56.9" y="151.8" transform="rotate(-90 56.9 151.8)">7</text>
<text x="68.3" y="153.1" transform="rotate(-90 68.3 153.1)">7</text>
<text x="79.8" y="153.1" transform="rotate(-90 79.8 153.1)">7</text>
<text x="91.2" y="153.1" transform="rotate(-90 91.2 153.1)">7</text>
<text x="102.6" y="153.1" transform="rotate(-90 102.6 153.1)">7</text>
<text x="114" y="153.1" transform="rotate(-90 114 153.1)">7</text>
<text x="125.5" y="153.1" transform="rotate(-90 125.5 153.1)">7</text>
<text x="136.9" y="153.7" transform="rotate(-90 136.9 153.7)">10</text>
<text x="148.3" y="153.1" transform="rotate(-90 148.3 153.1)">8</text>
<text x="159.8" y="151.8" transform="rotate(-90 159.8 151.8)">7</text>
<text x="171.2" y="153.1" transform="rotate(-90 171.2 153.1)">7</text>
<text x="182.6" y="151.8" transform="rotate(-90 182.6 151.8)">7</text>
<text x="194.1" y="153.1" transform="rotate(-90 194.1 153.1)">7</text>
<text x="205.5" y="153.7" transform="rotate(-90 205.5 153.7)">10</text>
<text x="216.9" y="153.1" transform="rotate(-90 216.9 153.1)">7</text>
<text x="228.3" y="153.1" transform="rotate(-90 228.3 153.1)">7</text>
<text x="239.8" y="153.1" transform="rotate(-90 239.8 153.1)">7</text>
<text x="251.2" y="153.1" transform="rotate(-90 251.2 153.1)">7</text>
<text x="262.6" y="153.1" transform="rotate(-90 262.6 153.1)">7</text>
<text x="274.1" y="153.7" transform="rotate(-90 274.1 153.7)">10</text>
<text x="22.6" y="170.2" transform="rotate(-90 22.6 170.2)">20</text>
<text x="22.6" y="190.5" transform="rotate(-90 22.6 190.5)">10</text>
</g>
<text font-size="1.4" fill="#006464" x="275.6" y="26.1">R6</text>
</svg>
